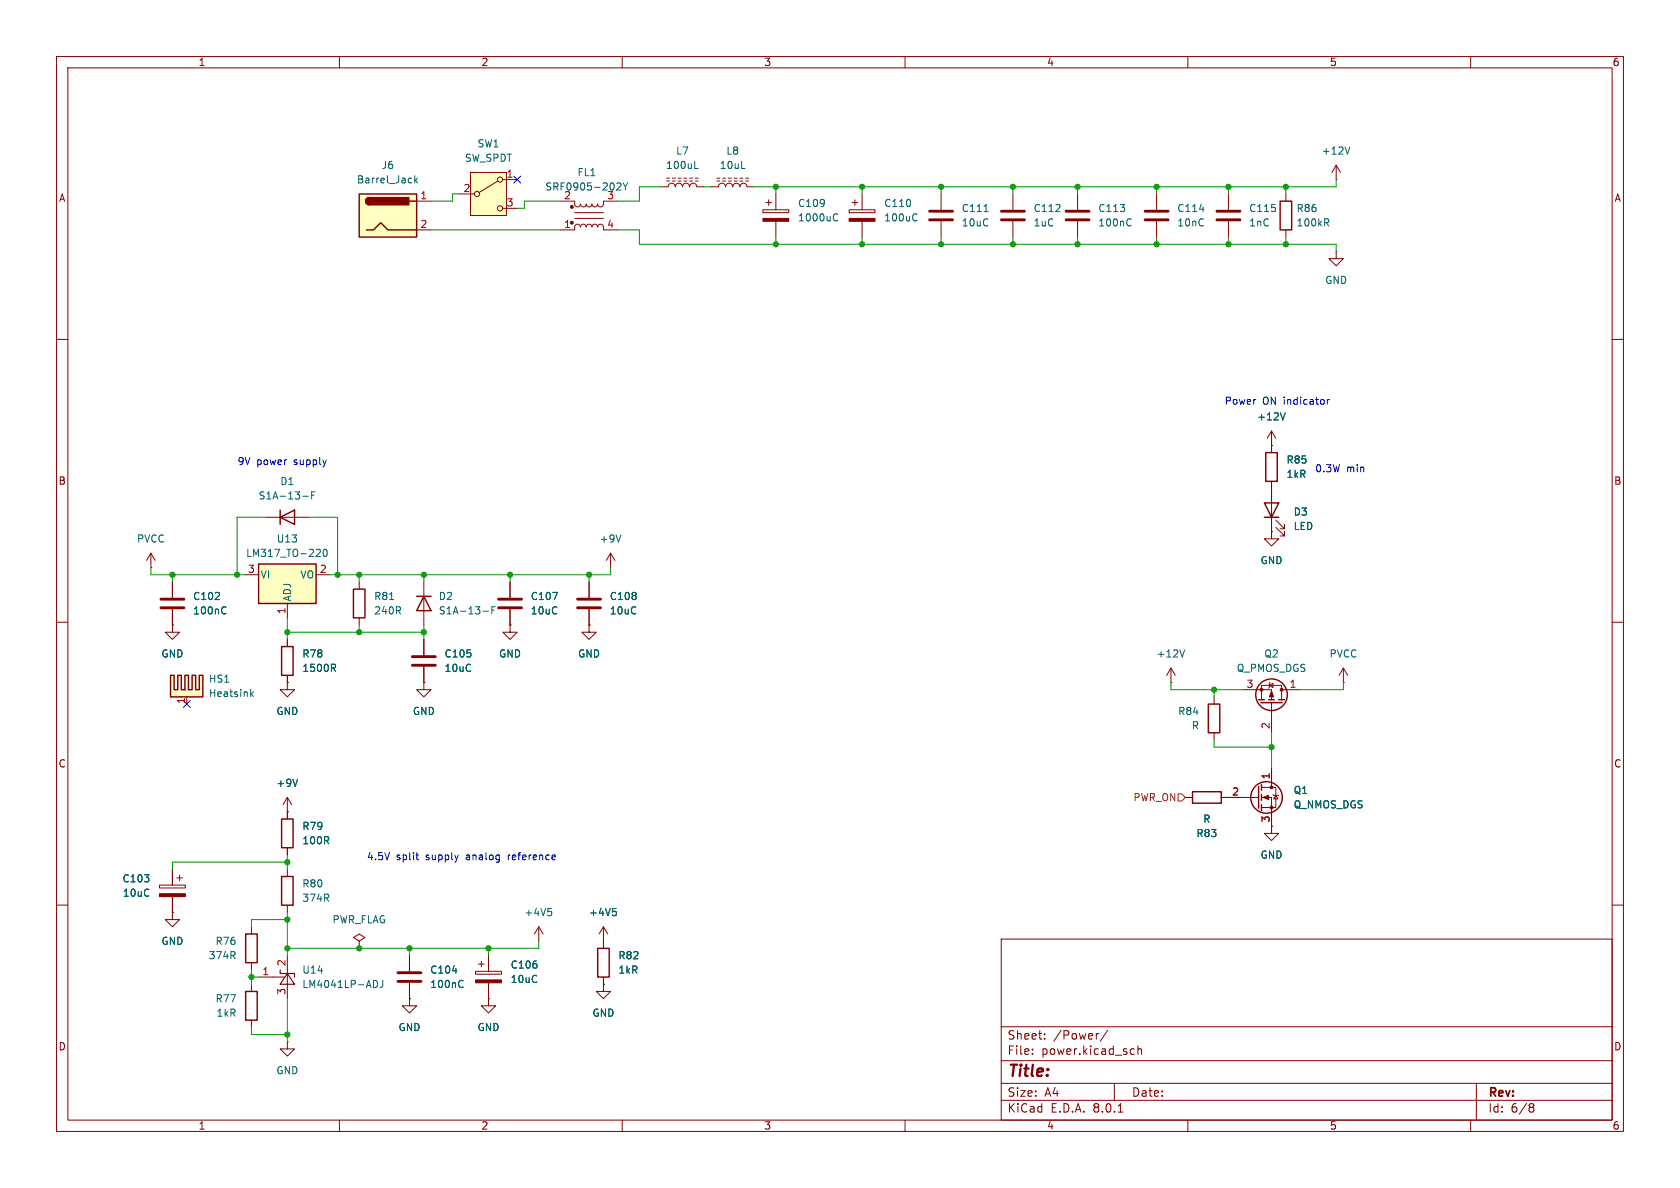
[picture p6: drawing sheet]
<svg xmlns="http://www.w3.org/2000/svg" width="297mm" height="210mm" viewBox="0 0 297 210" stroke-linecap="round" stroke-linejoin="round" font-family="sans-serif">
<g fill="none" stroke="#840000" stroke-width=".18">
<path d="M10 10h277v190h-277zM12 12h273v186h-273zM60 10v2M110 10v2M160 10v2M210 10v2M260 10v2M99.1 35.6h2.5v.7l.5 .3 .4-.2 .1-.3 .1 .3 .3 .2 .5-.1 .1-.4 .2 .3 .3 .2 .4-.1 .1-.4 .1 .3 .3 .2 .4-.1 .3-.4 .1 .4 .5 .1 .3-.3 .1-.7h2.5M101.6 37.6h5.1M101.6 38.6h5.1M116.8 33h1.3a.64 .64 0 0 1 .6-.6 .64 .64 0 0 1 .7 .6 .64 .64 0 0 1 .6-.6 .64 .64 0 0 1 .6 .6 .64 .64 0 0 1 .7-.6 .64 .64 0 0 1 .6 .6 .64 .64 0 0 1 .7-.6 .64 .64 0 0 1 .6 .6h1.3M117.9 32h.5"/>
<path d="M117.9 31.5h.5M118.9 32h.5M118.9 31.5h.5M119.9 32h.5M119.9 31.5h.5M120.9 32h.5M120.9 31.5h.5M121.9 32h.5M121.9 31.5h.5M122.9 32h.5M122.9 31.5h.5M125.7 33h1.3a.64 .64 0 0 1 .6-.6 .64 .64 0 0 1 .7 .6 .64 .64 0 0 1 .6-.6 .64 .64 0 0 1 .6 .6 .64 .64 0 0 1 .7-.6 .64 .64 0 0 1 .6 .6 .64 .64 0 0 1 .6-.6 .64 .64 0 0 1 .7 .6h1.2"/>
<path d="M126.7 32h.6M126.7 31.5h.6M127.8 32h.5M127.8 31.5h.5M128.8 32h.5M128.8 31.5h.5M129.8 32h.5M129.8 31.5h.5M130.8 32h.5M130.8 31.5h.5M131.8 32h.5M131.8 31.5h.5"/>
<path d="M134.9 37.1h4.5v.5h-4.5zM135.4 35.8h1M135.9 35.3v1M137.2 34.3v2.8M137.2 39.1v2.8M150.1 37.1h4.6v.5h-4.6zM150.6 35.8h1M151.1 35.3v1M152.4 34.3v2.8M152.4 39.1v2.8M10 60h2M106.7 40.1l-.2-.3-.3-.2-.4 .1-.1 .4-.2-.3-.3-.2-.4 .1-.2 .4v-.3l-.3-.2-.5 .1-.2 .4-.2-.4-.4-.1-.3 .2-.1 .3-.1-.3-.4-.2-.5 .3v.7h-2.5"/>
<path d="M106.7 40.6h2.5M236.2 44.5v1.2h1.3l-1.3 1.3-1.3-1.3h1.3M236.2 44.5h.1M285 60h2M224.8 78.7h.1M224.8 76.2v3.8M224.8 76.2l-.8 1.3M224.8 76.2l.8 1.3M224.8 94v1.3h1.3l-1.3 1.2-1.3-1.2h1.3M224.8 94h.1M224.8 85.1v8.9M225.6 93.2l1.5 1.5v-.7v.7h-.8"/>
<path d="M225.6 91.9l1.5 1.6v-.8v.8h-.8M10 110h2M90.2 110.5v1.3h1.2l-1.2 1.2-1.3-1.2h1.3M90.2 110.5h.1M90.2 102.9v2.8M90.2 107.7v2.8M104.1 110.5v1.3h1.3l-1.3 1.2-1.2-1.2h1.2M104.1 110.5h.1M104.1 102.9v2.8M104.1 107.7v2.8M207 118.1l-.8 1.3M207 118.1v2.6"/>
<path d="M207 118.1l.8 1.3M237.5 118.1l-.8 1.3M237.5 118.1v2.6M237.5 118.1l.8 1.3M285 110h2M207 120.7h.1M223 139.2h2.6v3.5h-2.6M224.8 135.9v3.3M237.5 120.7h.1M10 160h2M50.8 143.5h.1M50.8 141l-.8 1.2"/>
<path d="M50.8 141v3.8M50.8 149.9v1.2M50.8 153.7v1.2M50.8 141l.8 1.2M217.2 141h5.3M223 141h1.8v5.1M224.8 146.1v1.2h1.3l-1.3 1.3-1.3-1.3h1.3M224.8 146.1h.1M225 140.5l.2 .1h.7l.2 .1M225.6 140.6l.3 .6h-.7zM285 160h2M44.4 163.8v1.3"/>
<path d="M44.4 170.2v1.3M44.4 174v1.3M50.8 160v1.3M95.2 163.8l-.7 1.3M95.2 163.8v2.6M95.2 163.8l.8 1.3M106.7 166.4v1.2M106.7 172.7v1.3M177 166h108v32h-108zM44.4 180.3v1.3M50.8 184.2v1.2h1.3l-1.3 1.3-1.3-1.3h1.3M50.8 184.2h.1"/>
<path d="M60 198v2M110 198v2M160 198v2M177 194.5h108M177 191.5h108M177 187.5h108M177 181.5h108M182.5 186.3v.1M182.5 185.5v.1M184.7 183.6v.1M184.7 182.8v.1M194.2 182.7l-.2 .1"/>
<path d="M195.8 182.1l-1.3 2M197 191.5v3M197.7 196.6h.8M200.1 185.4l.4 .1M200.5 186.3l-.4 .1M201.2 185.5l.2-.1 .3 .1 .1 .9M201.2 184.9v1.5M210 198v2M260 198v2M261 191.5v6.5M270.6 195.1h.3l.3 .3-.3 .3M270.6 195.7h.3"/>
<path d="M270.9 195.7l.2 .2 .1 .4-.3 .3h-.3"/>
</g>
<g fill="none" stroke="#006464" stroke-width=".18">
<path d="M109.1 32.5l.4-.2 .3 .4-.8 .9h.8M110.1 32.3l.5 .7M110.6 33v.6M111 32.3l-.4 .7M122.8 29.8h.6M131.1 29.8h.6M147.6 37.9l.3-.1 .2 .1M148.1 38.9l-.2 .2-.3-.1M161.9 37.8l.2 .1M162.1 38.9l-.2 .2M227.2 73l-.4 1.2M97.7 104.7h.9l-.6 1.3"/>
<path d="M209.4 114.9l-.4 1.2M52.6 137.7l-.4 1.3M96.9 160.6h.6M97.3 161.1l.2 .2v.3l-.2 .3"/>
</g>
<g fill="none" stroke="#840000" stroke-width=".25">
<path d="M223.5 88.9h2.6l-1.3 2.5zM223.5 91.4h2.6M223.8 80h2v5.1h-2zM222.5 139.1v3.8M223 138.7v1M49.8 144.8h2v5.1h-2zM49.8 154.9h2v5.1h-2zM223 140.5v1M223 142.2v1.1M43.4 175.3h2.1v5h-2.1zM43.4 165.1h2.1v5.1h-2.1zM105.7 167.6h2v5.1h-2z"/>
<circle cx="223.9" cy="141" r="2.79"/>
</g>
<g fill="#840000" stroke="#840000" stroke-width=".18">
<path d="M223.3 141l1-.4v.8z"/>
<path d="M150.1 38.6h4.6v.5h-4.6z"/>
<path d="M134.9 38.6h4.5v.5h-4.5z"/>
<circle cx="224.8" cy="142.7" r=".25"/>
<circle cx="224.8" cy="139.2" r=".25"/>
<circle cx="101.1" cy="39.4" r=".25"/>
<circle cx="101.1" cy="36.6" r=".25"/>
</g>
<path d="M88.1 107.4h4.1M88.1 105.9h4.1M102.1 107.4h4.1M102.1 105.9h4.1" fill="none" stroke="#840000" stroke-width=".51"/>
<path d="M83.2 30.5h6.3v7.6h-6.3z" fill="#ffffc2"/>
<g fill="none" stroke="#840000" stroke-width=".18">
<path d="M81.3 34.3h2.5M83.2 30.5h6.3v7.6h-6.3zM88 32l-3.3 2M88.9 31.8h2.5M88.9 36.8h2.5"/>
<circle cx="84.3" cy="34.3" r=".46"/>
<circle cx="88.4" cy="31.8" r=".46"/>
<circle cx="88.4" cy="36.8" r=".46"/>
</g>
<path d="M63.5 34.3h10.2v7.6h-10.2z" fill="#ffffc2"/>
<g fill="none" stroke="#840000" stroke-width=".25">
<path d="M63.5 34.3h10.2v7.6h-10.2zM65.3 34.9a.64 .64 0 0 0-.7 .7 .64 .64 0 0 0 .7 .6M72.4 35.6h1.3M64.8 40.6h1.2l1.3-1.2 1.3 1.2h5.1M49.8 114.3h2v5.1h-2zM210.8 140h5.1v2h-5.1zM213.6 124.5h2v5h-2zM222.5 123.7h1M222.9 124.2h3.8M224.3 123.7h1M226.1 123.7h1"/>
<circle cx="224.8" cy="122.8" r="2.79"/>
</g>
<g fill="#840000" stroke="#840000" stroke-width=".25">
<path d="M64.8 35.1l.5-.2v1.3a.63 .63 0 0 1-.6-.4 .63 .63 0 0 1 .1-.7z"/>
<path d="M65.3 34.9h7v1.3h-7z"/>
</g>
<g fill="none" stroke="#840000" stroke-width=".18">
<path d="M73.7 35.6h2.5M73.7 40.6h2.5M26.7 97.8l-.8 1.3M26.7 97.8v2.5M26.7 97.8l.7 1.3M107.9 97.8l-.7 1.3M107.9 97.8v2.5M107.9 97.8l.8 1.3M26.7 100.3h.1M50.8 113v1.3M50.8 119.4v1.3M50.8 120.7v1.2h1.3l-1.3 1.3-1.3-1.3h1.3"/>
<path d="M50.8 120.7h.1M214.6 123.2v1.3M214.6 129.5v1.3M219.7 121.9h5.1v1.8M223 123.7v-2.5h3.6v2.5M224.4 121.2l.6-.4v.7zM224.5 120.7l-.1 .1v.7l-.1 .2M224.8 124.2v5.3M226.6 121.9h3.3M28.2 156.5h4.6v.5h-4.6zM30.5 153.7v2.8M30.5 158.5v2.8"/>
<path d="M31.2 155.2h1.1M31.7 154.7v1M209.5 141h1.3M215.9 141h1.3M30.5 161.3v1.3h1.2l-1.2 1.2-1.3-1.2h1.3M30.5 161.3h.1M63.5 166.4l1-.7-1-.6-1 .6 1 .7v1.2M63.5 167.6h.1"/>
</g>
<path d="M73.3 31.1v1.2M73.4 31.8l.4 .5M73.8 31.5l-.5 .5M109.8 94.6l-.5 1.2M58.9 118.1l.4 .6M59.1 117.4l.2 .3v.3l-.2 .1" fill="none" stroke="#006464" stroke-width=".18"/>
<g fill="#840000" stroke="#840000" stroke-width=".18">
<path d="M224.8 122.2l.4 1h-.8z"/>
<path d="M28.2 158h4.6v.5h-4.6z"/>
<circle cx="223" cy="121.9" r=".25"/>
<circle cx="226.6" cy="121.9" r=".25"/>
</g>
<path d="M45.7 99.7h10.2v7h-10.2z" fill="#ffffc2"/>
<path d="M45.7 99.7h10.2v7h-10.2zM49.5 91.4l2.6-1.2v2.5zM49.5 90.2v2.5" fill="none" stroke="#840000" stroke-width=".25"/>
<path d="M47 91.4h7.6M30.5 110.5v1.3h1.2l-1.2 1.2-1.3-1.2h1.3M30.5 110.5h.1M30.5 102.9v2.8M30.5 107.7v2.8M43.2 101.6h2.5M50.8 106.7v2.5M55.9 101.6h2.5" fill="none" stroke="#840000" stroke-width=".18"/>
<path d="M53.5 87.7h1M55.1 87.5h.4M55.7 86.9h-.6v1.3M56.1 97.1l.4 .1 .1 .3-.8 .9h.8M57.2 97.2l.2-.1a.68 .68 0 0 1 .5 .6 .68 .68 0 0 1-.5 .7l-.2-.2-.1-.3zM39.7 107.3l.3 .1M40 108.4l-.3 .1" fill="none" stroke="#006464" stroke-width=".18"/>
<path d="M28.4 107.4h4.1M28.4 105.9h4.1" fill="none" stroke="#840000" stroke-width=".51"/>
<g fill="#ffffc2">
<path d="M30.1 119.4h.7v2.5h.6v-2.5h.7v2.5h.6l-.6 1.3h-2z"/>
<path d="M32.7 119.4h.6v2.5h.7v-2.5h.6v2.5h.6v-2.5h.7v3.8h-3.8l.6-1.3z"/>
</g>
<path d="M226.3 35.6h2v5h-2zM30.1 119.4h.7v2.5h.6v-2.5h.7v2.5h.6v-2.5h.6v2.5h.7v-2.5h.6v2.5h.6v-2.5h.7v3.8h-5.8zM62.5 104.1h2v5.1h-2zM73.7 105.4h2.5M74.9 105.4l1.3 2.6h-2.5z" fill="none" stroke="#840000" stroke-width=".25"/>
<g fill="none" stroke="#840000" stroke-width=".18">
<path d="M166.4 34.3v2.8M166.4 39.1v2.8M179.1 34.3v2.8M179.1 39.1v2.8M190.5 34.3v2.8M190.5 39.1v2.8M204.5 34.3v2.8M204.5 39.1v2.8M217.2 34.3v2.8M217.2 39.1v2.8M227.3 34.3v1.3M236.2 31.8h.1"/>
<path d="M236.2 29.2l-.7 1.3M236.2 29.2v2.6M236.2 29.2l.8 1.3M227.3 40.6v1.3M224.8 78.7h.1M224.8 78.7v1.3M224.8 94h.1M224.8 85.1v3.8M224.8 91.4v2.6M30.5 110.5h.1M30.5 102.9v2.8M30.5 107.7v2.8"/>
<path d="M50.8 113v1.3M50.8 119.4v1.3M63.5 102.9v1.2M63.5 109.2v1.3M74.9 102.9v7.6M74.9 113v2.8M74.9 117.9v2.8M90.2 110.5h.1M90.2 102.9v2.8M90.2 107.7v2.8M104.1 110.5h.1M104.1 102.9v2.8"/>
<path d="M104.1 107.7v2.8M33 123.2v1.3M50.8 120.7h.1M74.9 120.7v1.2h1.3l-1.3 1.3-1.2-1.3h1.2M74.9 120.7h.1M224.8 135.9v2.5M30.5 153.7v2.8M30.5 158.5v2.8M50.8 143.5h.1M50.8 143.5v1.3M50.8 149.9v1.2M209.5 141h1.3"/>
<path d="M215.9 141h3.8M224.8 146.1h.1M224.8 143.5v2.6M30.5 161.3h.1M45.7 172.7h4.6M50.8 168.9v7.6M72.4 176.5v1.3h1.3l-1.3 1.3-1.3-1.3h1.3M72.4 176.5h.1M72.4 168.9v2.8M72.4 173.7v2.8M84.1 171.7h4.5v.5h-4.5zM84.6 170.4h1"/>
<path d="M85.1 169.9v1M86.4 176.5v1.3h1.2l-1.2 1.3-1.3-1.3h1.3M86.4 176.5h.1M86.4 168.9v2.8M86.4 173.7v2.8M106.7 174v1.3h1.2l-1.2 1.2-1.3-1.2h1.3M106.7 174h.1M106.7 163.8l-.8 1.3M106.7 163.8v3.8M106.7 172.7v1.3M106.7 163.8l.7 1.3"/>
</g>
<g fill="none" stroke="#006464" stroke-width=".18">
<path d="M174 37.4h.7M199.7 38.7l.3 .1M200 39.8l-.3 .1M212.1 37h.8M234.5 39.3l.4 .6M234.7 38.7l.2 .2-.1 .3-.1 .1M238.6 26l-.4 1.2M227.2 73l-.4 1.2M39.7 107.3l.3 .1M40 108.4l-.3 .1M58.9 118.1l.4 .6M59.1 117.4l.2 .3v.3l-.2 .1"/>
<path d="M68.9 106h.7M85.4 108h1M87 107.9h.4M87.6 107.3h-.6v1.2M97.7 104.7h.9l-.6 1.3M44.4 122.7l.4 .4M44.8 122.3l-.5 .5M52.6 137.7l-.4 1.3M66 173.3a.64 .64 0 0 1 .8 .6 .64 .64 0 0 1-.8 .7M67.7 173.3v.9a.41 .41 0 0 1-.5 .4M80 171.6h.8M81.6 173.3l.3 .1"/>
<path d="M81.9 174.4l-.3 .2M108.3 160.6h.6M108.7 161.1l.3 .2v.3l-.3 .3"/>
</g>
<g fill="none" stroke="#840000" stroke-width=".51">
<path d="M164.3 38.9h4.1M164.3 37.3h4.1M177 38.9h4.1M177 37.3h4.1M188.5 38.9h4M188.5 37.3h4M202.4 38.9h4.1M202.4 37.3h4.1M215.1 38.9h4.1M215.1 37.3h4.1M72.9 117.6h4.1M72.9 116.1h4.1"/>
<path d="M70.4 173.5h4M70.4 172h4"/>
</g>
<path d="M49.5 171.5v.6h2.6v.6M50.8 172.1l1.3 1.9h-2.6z" fill="none" stroke="#840000" stroke-width=".2"/>
<path d="M84.1 173.2h4.5v.5h-4.5z" fill="#840000" stroke="#840000" stroke-width=".18"/>
<path d="M208.3 140.3h.6l.6 .7-.6 .6h-.6z" fill="none" stroke="#725600" stroke-width=".18"/>
<path d="M234.7 70.6v.9M235 70.6l-.3 .3M73.5 151.1h.5M73.8 151.9l.2 .1" fill="none" stroke="#0000c2" stroke-width=".18"/>
<g fill="none" stroke="#009600" stroke-width=".18">
<path d="M81.3 34.3h-1.3v1.3h-3.8M99.1 35.6h-6.4v1.2h-1.3M116.8 33h-3.8v2.6h-3.8M124.5 33h1.2M137.2 33v1.3M152.4 33v1.3M166.4 33v1.3M179.1 33v1.3M190.5 33v1.3M204.5 33v1.3M217.2 33v1.3M227.3 33v1.3"/>
<path d="M236.2 31.8v1.2h-102.9M76.2 40.6h22.9M109.2 40.6h3.8v2.6h123.2v1.3M137.2 41.9v1.3M152.4 41.9v1.3M166.4 41.9v1.3M179.1 41.9v1.3M190.5 41.9v1.3M204.5 41.9v1.3M217.2 41.9v1.3M227.3 41.9v1.3M47 91.4h-5.1v10.2"/>
<path d="M54.6 91.4h5.1v10.2M26.7 100.3v1.3h16.5M30.5 101.6v1.3M50.8 109.2v3.8M50.8 111.8h24.1M63.5 101.6v1.3M63.5 110.5v1.3M74.9 101.6v1.3M74.9 110.5v2.5M90.2 101.6v1.3M104.1 101.6v1.3M107.9 100.3v1.3h-49.5"/>
<path d="M207 120.7v1.2h12.7M214.6 121.9v1.3M214.6 130.8v1.3h10.2M224.8 129.5v6.4M237.5 120.7v1.2h-7.6M50.8 151.1v2.6M50.8 152.4h-20.3v1.3M44.4 171.5v2.5M44.4 172.7h1.3M50.8 162.6h-6.4v1.2M50.8 161.3v7.6M50.8 176.5v7.7"/>
<path d="M72.4 167.6v1.3M86.4 167.6v1.3M95.2 166.4v1.2h-44.4M44.4 181.6v1.3h6.4"/>
</g>
<path d="M90.8 31.1l1.2 1.3M92 31.1l-1.2 1.3M32.4 123.9l1.2 1.2M33.6 123.9l-1.2 1.2" fill="none" stroke="#000084" stroke-width=".18"/>
<g fill="#009600" stroke="#009600" stroke-width=".18">
<circle cx="137.2" cy="43.2" r=".46"/>
<circle cx="137.2" cy="33" r=".46"/>
<circle cx="166.4" cy="43.2" r=".46"/>
<circle cx="166.4" cy="33" r=".46"/>
<circle cx="152.4" cy="43.2" r=".46"/>
<circle cx="152.4" cy="33" r=".46"/>
<circle cx="104.1" cy="101.6" r=".46"/>
<circle cx="90.2" cy="101.6" r=".46"/>
<circle cx="50.8" cy="182.9" r=".46"/>
<circle cx="44.4" cy="172.7" r=".46"/>
<circle cx="50.8" cy="152.4" r=".46"/>
<circle cx="50.8" cy="162.6" r=".46"/>
<circle cx="224.8" cy="132.1" r=".46"/>
<circle cx="214.6" cy="121.9" r=".46"/>
<circle cx="63.5" cy="111.8" r=".46"/>
<circle cx="50.8" cy="111.8" r=".46"/>
<circle cx="30.5" cy="101.6" r=".46"/>
<circle cx="59.7" cy="101.6" r=".46"/>
<circle cx="41.9" cy="101.6" r=".46"/>
<circle cx="74.9" cy="101.6" r=".46"/>
<circle cx="74.9" cy="111.8" r=".46"/>
<circle cx="63.5" cy="101.6" r=".46"/>
<circle cx="204.5" cy="33" r=".46"/>
<circle cx="204.5" cy="43.2" r=".46"/>
<circle cx="179.1" cy="33" r=".46"/>
<circle cx="190.5" cy="33" r=".46"/>
<circle cx="227.3" cy="43.2" r=".46"/>
<circle cx="227.3" cy="33" r=".46"/>
<circle cx="190.5" cy="43.2" r=".46"/>
<circle cx="179.1" cy="43.2" r=".46"/>
<circle cx="217.2" cy="33" r=".46"/>
<circle cx="217.2" cy="43.2" r=".46"/>
<circle cx="72.4" cy="167.6" r=".46"/>
<circle cx="63.5" cy="167.6" r=".46"/>
<circle cx="86.4" cy="167.6" r=".46"/>
<circle cx="50.8" cy="167.6" r=".46"/>
</g>
<text font-size="2.8" fill="#840000" x="178" y="190.9">Title:</text>
<g font-size="2.1" fill="#840000">
<text x="178" y="184">Sheet:</text>
<text x="186.2" y="184">/Power/</text>
<text x="178" y="186.7">File:</text>
<text x="184.1" y="186.7">power.kicad_sch</text>
<text x="178" y="196.9">KiCad</text>
<text x="178" y="194.1">Size:</text>
<text x="184.7" y="194.1">A4</text>
<text x="185.7" y="196.9">E.D.A.</text>
<text x="193.3" y="196.9">8.0.1</text>
<text x="200" y="194.1">Date:</text>
<text x="263" y="194.3">Rev:</text>
<text x="263" y="196.9">Id:</text>
<text x="267.1" y="196.9">6/8</text>
</g>
<g font-size="1.8" fill="#840000">
<text x="35" y="11.9">1</text>
<text x="85" y="11.9">2</text>
<text x="135" y="11.9">3</text>
<text x="185" y="11.9">4</text>
<text x="235" y="11.9">5</text>
<text x="285" y="11.9">6</text>
<text x="10.3" y="35.9">A</text>
<text x="285.3" y="35.9">A</text>
<text x="10.3" y="85.9">B</text>
<text x="285.3" y="85.9">B</text>
<text x="10.3" y="135.9">C</text>
<text x="285.3" y="135.9">C</text>
<text x="10.3" y="185.9">D</text>
<text x="285.3" y="185.9">D</text>
<text x="35" y="199.9">1</text>
<text x="85" y="199.9">2</text>
<text x="135" y="199.9">3</text>
<text x="185" y="199.9">4</text>
<text x="235" y="199.9">5</text>
<text x="285" y="199.9">6</text>
</g>
<g font-size="1.8" fill="#006464">
<text x="82.1" y="28.8">SW_SPDT</text>
<text x="84.3" y="26.3">SW1</text>
<text x="119.4" y="27.5">L7</text>
<text x="128.3" y="27.5">L8</text>
<text x="233.6" y="27.5">+12V</text>
<text x="63" y="32.6">Barrel_Jack</text>
<text x="67.4" y="30.1">J6</text>
<text x="96.3" y="33.9">SRF0905-202Y</text>
<text x="99.6" y="35.3">2</text>
<text x="102" y="31.3">FL1</text>
<text x="107.2" y="35.3">3</text>
<text x="117.6" y="30.1">100uL</text>
<text x="127.1" y="30.1">10uL</text>
<text x="141" y="36.8">C109</text>
<text x="141" y="39.3">1000uC</text>
<text x="156.2" y="36.8">C110</text>
<text x="156.2" y="39.3">100uC</text>
<text x="169.9" y="37.7">C111</text>
<text x="169.9" y="40.2">10uC</text>
<text x="182.6" y="37.7">C112</text>
<text x="182.6" y="40.2">1uC</text>
<text x="194.1" y="37.7">C113</text>
<text x="194.1" y="40.2">100nC</text>
<text x="208" y="37.7">C114</text>
<text x="208" y="40.2">10nC</text>
<text x="220.7" y="37.7">C115</text>
<text x="220.7" y="40.2">1nC</text>
<text x="229.1" y="37.7">R86</text>
<text x="229.1" y="40.2">100kR</text>
<text x="234.2" y="50.4">GND</text>
<text x="222.1" y="74.5">+12V</text>
<text x="227.3" y="82.1">R85</text>
<text x="45.6" y="88.5">S1A-13-F</text>
<text x="49.5" y="86">D1</text>
<text x="227.3" y="84.7">1kR</text>
<text x="228.6" y="91.4">D3</text>
<text x="228.6" y="93.9">LED</text>
<text x="24.1" y="96.1">PVCC</text>
<text x="43.4" y="98.7">LM317_TO-220</text>
<text x="48.8" y="96.1">U13</text>
<text x="105.9" y="96.1">+9V</text>
<text x="222.8" y="99.9">GND</text>
<text x="34" y="106.3">C102</text>
<text x="46" y="102.5">VI</text>
<text x="51.7" y="106.4" transform="rotate(-90 51.7 106.4)">ADJ</text>
<text x="53" y="102.5">VO</text>
<text x="66" y="106.3">R81</text>
<text x="77.5" y="106.3">D2</text>
<text x="93.7" y="106.3">C107</text>
<text x="107.7" y="106.3">C108</text>
<text x="34" y="108.8">100nC</text>
<text x="66" y="108.8">240R</text>
<text x="77.5" y="108.8">S1A-13-F</text>
<text x="93.7" y="108.8">10uC</text>
<text x="107.7" y="108.8">10uC</text>
<text x="28.4" y="116.4">GND</text>
<text x="53.3" y="116.4">R78</text>
<text x="53.3" y="119">1500R</text>
<text x="78.5" y="116.4">C105</text>
<text x="78.5" y="119">10uC</text>
<text x="88.1" y="116.4">GND</text>
<text x="102.1" y="116.4">GND</text>
<text x="204.4" y="116.4">+12V</text>
<text x="218.5" y="119">Q_PMOS_DGS</text>
<text x="223.4" y="116.4">Q2</text>
<text x="234.9" y="116.4">PVCC</text>
<text x="36.8" y="120.9">HS1</text>
<text x="36.8" y="123.4">Heatsink</text>
<text x="48.8" y="126.6">GND</text>
<text x="72.9" y="126.6">GND</text>
<text x="208.2" y="126.6">R84</text>
<text x="210.6" y="129.1">R</text>
<text x="48.8" y="139.3">+9V</text>
<text x="228.6" y="143.1">Q_NMOS_DGS</text>
<text x="228.6" y="140.6">Q1</text>
<text x="53.3" y="149.5">100R</text>
<text x="53.3" y="146.9">R79</text>
<text x="211.4" y="148.2">R83</text>
<text x="212.6" y="145.6">R</text>
<text x="222.8" y="152">GND</text>
<text x="21.6" y="156.2">C103</text>
<text x="21.6" y="158.7">10uC</text>
<text x="53.3" y="159.6">374R</text>
<text x="53.3" y="157.1">R80</text>
<text x="28.4" y="167.2">GND</text>
<text x="38" y="167.2">R76</text>
<text x="58.7" y="163.4">PWR_FLAG</text>
<text x="92.6" y="162.2">+4V5</text>
<text x="104" y="162.2">+4V5</text>
<text x="36.8" y="169.8">374R</text>
<text x="53.3" y="172.3">U14</text>
<text x="76" y="172.3">C104</text>
<text x="90.2" y="171.4">C106</text>
<text x="90.2" y="174">10uC</text>
<text x="109.2" y="169.8">R82</text>
<text x="109.2" y="172.3">1kR</text>
<text x="38" y="177.4">R77</text>
<text x="38.2" y="179.9">1kR</text>
<text x="53.3" y="174.9">LM4041LP-ADJ</text>
<text x="76" y="174.9">100nC</text>
<text x="104.6" y="179.9">GND</text>
<text x="70.4" y="182.5">GND</text>
<text x="84.3" y="182.5">GND</text>
<text x="48.8" y="190.1">GND</text>
</g>
<g font-size="1.8" fill="#a90000">
<text x="74.2" y="35.3">1</text>
<text x="81.8" y="34">2</text>
<text x="89.5" y="31.5">1</text>
<text x="74.2" y="40.4">2</text>
<text x="89.5" y="36.6">3</text>
<text x="99.6" y="40.4">1</text>
<text x="107.2" y="40.4">4</text>
<text x="43.7" y="101.3">3</text>
<text x="56.4" y="101.3">2</text>
<text x="50.5" y="108.7" transform="rotate(-90 50.5 108.7)">1</text>
<text x="32.8" y="124.5" transform="rotate(-90 32.8 124.5)">1</text>
<text x="220.3" y="121.7">3</text>
<text x="227.9" y="121.7">1</text>
<text x="224.5" y="129" transform="rotate(-90 224.5 129)">2</text>
<text x="224.5" y="137.9" transform="rotate(-90 224.5 137.9)">1</text>
<text x="217.7" y="140.7">2</text>
<text x="224.5" y="145.5" transform="rotate(-90 224.5 145.5)">3</text>
<text x="46.3" y="172.5">1</text>
<text x="50.5" y="170.9" transform="rotate(-90 50.5 170.9)">2</text>
<text x="50.5" y="176" transform="rotate(-90 50.5 176)">3</text>
</g>
<g font-size="1.8" fill="#0000c2">
<text x="216.4" y="71.6">Power</text>
<text x="223.2" y="71.6">ON indicator</text>
<text x="41.9" y="82.3">9V</text>
<text x="45.4" y="82.3">power</text>
<text x="52.1" y="82.3">supply</text>
<text x="232.4" y="83.6">0.3W</text>
<text x="238.1" y="83.6">min</text>
<text x="64.8" y="152.2">4.5V</text>
<text x="70.1" y="152.2">split</text>
<text x="75.4" y="152.2">supply</text>
<text x="82.7" y="152.2">analog</text>
<text x="90.3" y="152.2">reference</text>
</g>
<text font-size="1.8" fill="#725600" x="200.3" y="141.8">PWR_ON</text>
</svg>
